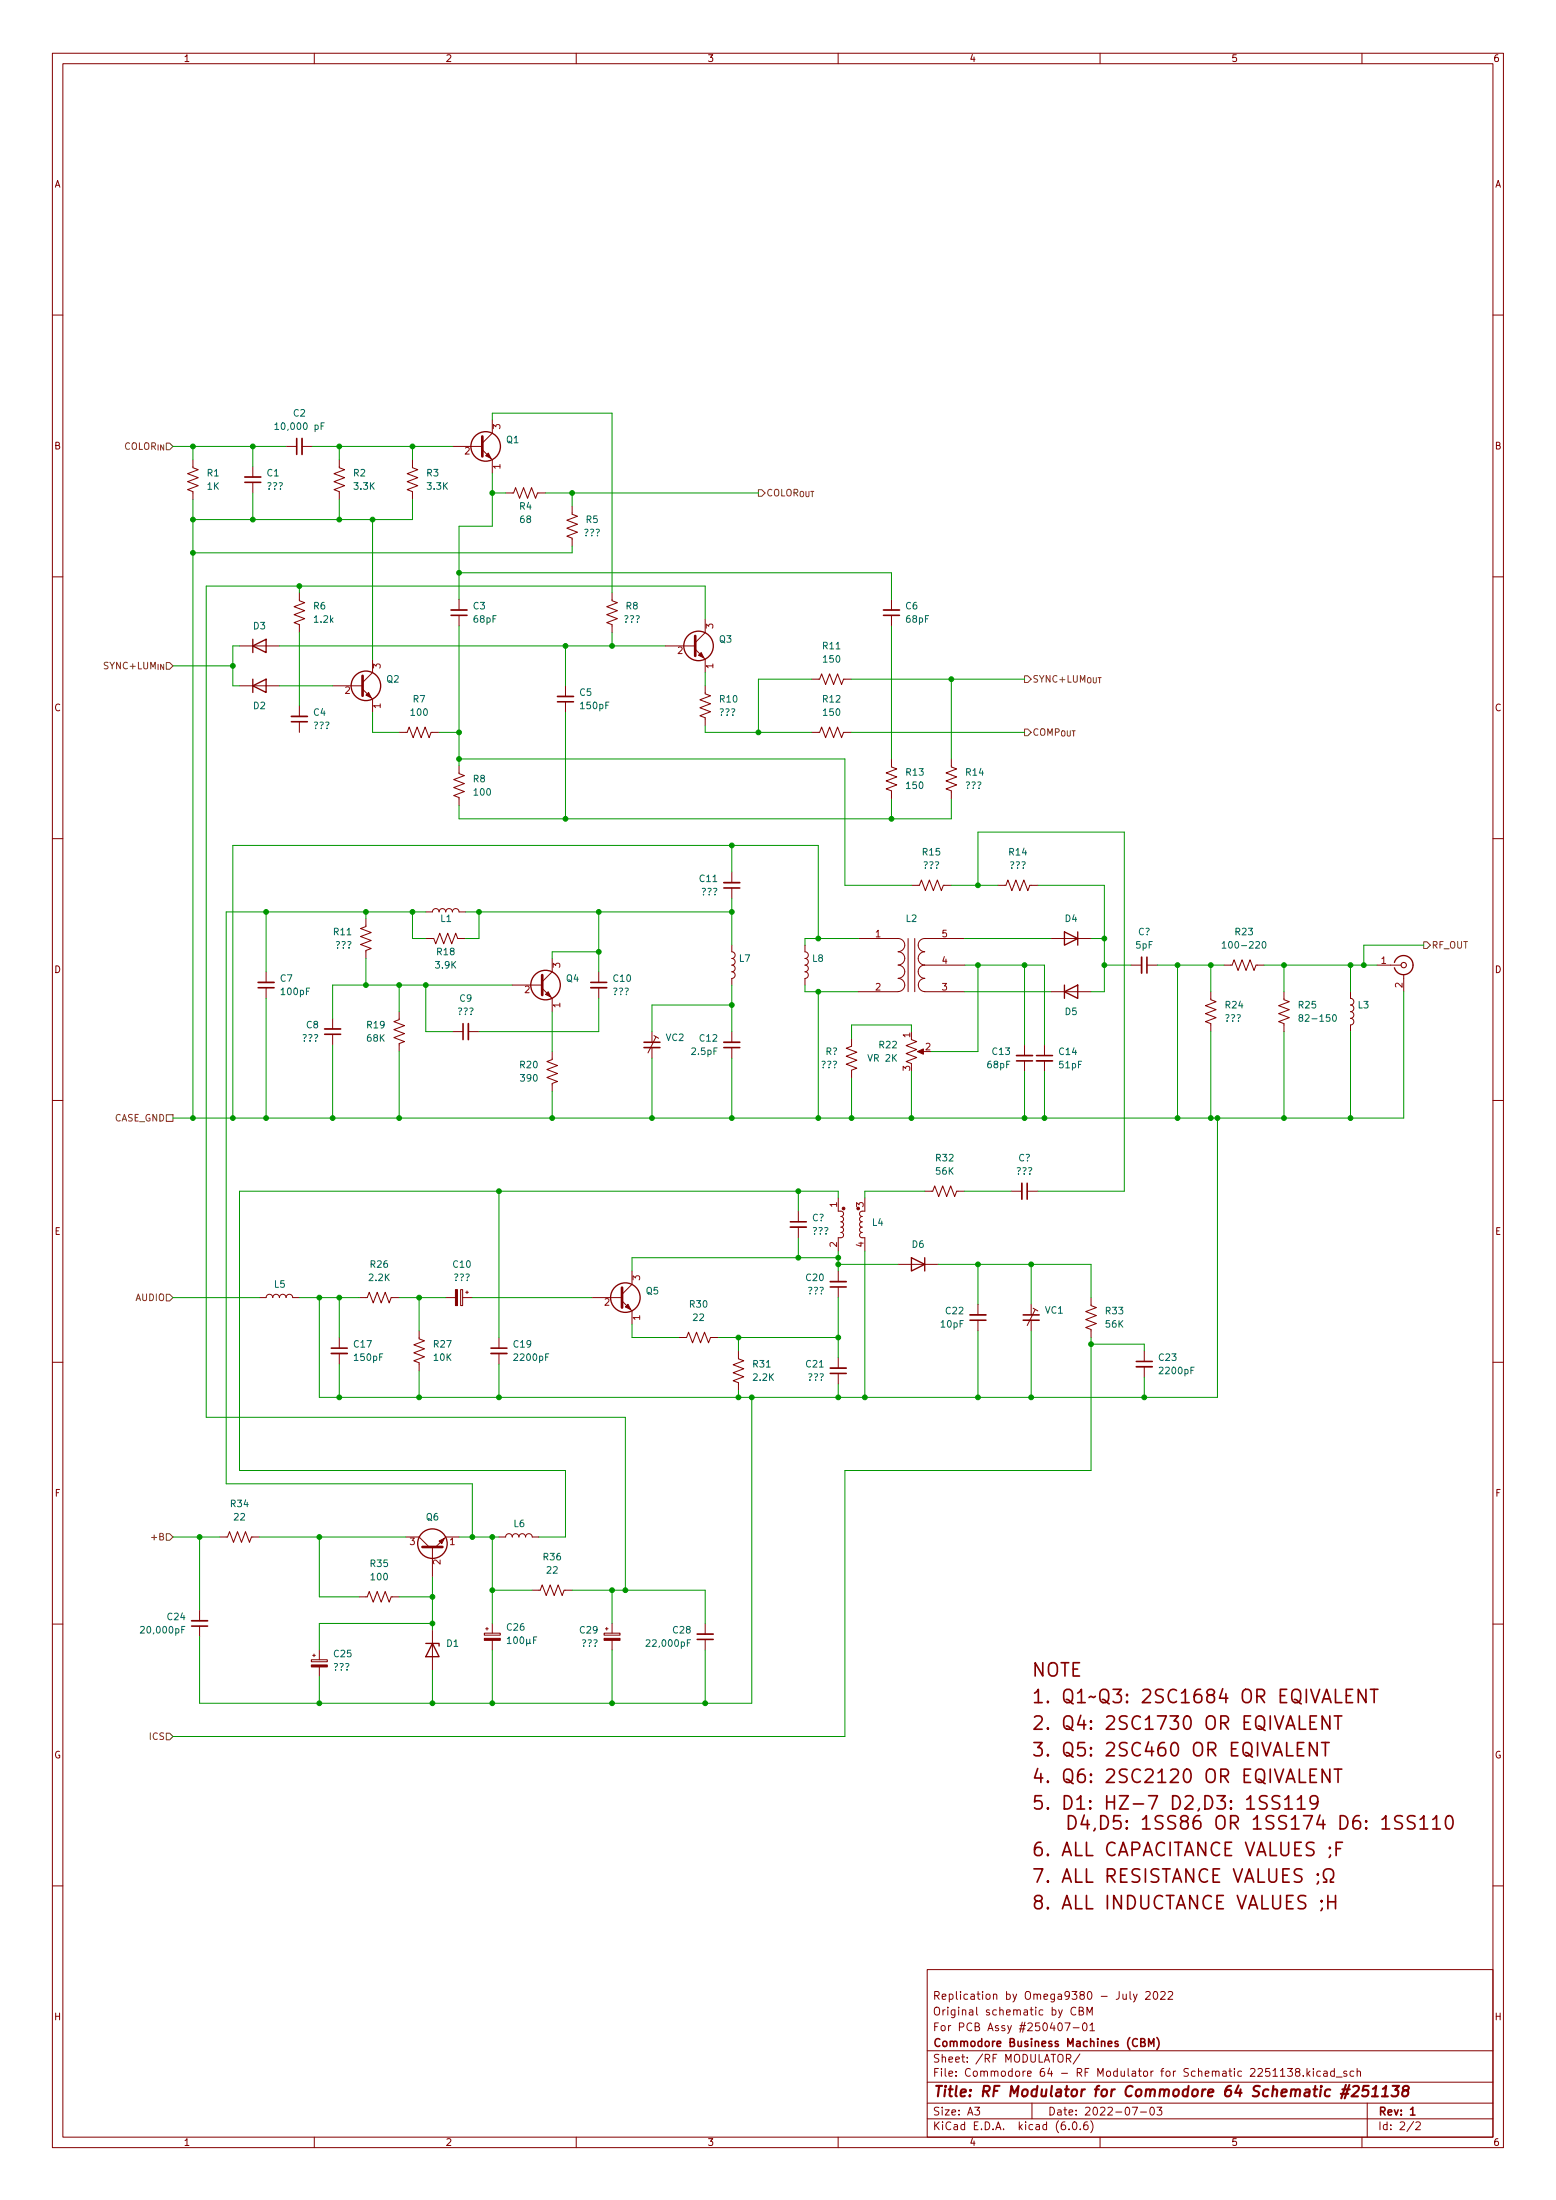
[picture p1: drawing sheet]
<svg xmlns="http://www.w3.org/2000/svg" width="297mm" height="420mm" viewBox="0 0 297 420" stroke-linecap="round" stroke-linejoin="round" font-family="sans-serif">
<g fill="none" stroke="#840000" stroke-width=".19">
<path d="M10 10.2h277v400h-277zM12 12.2h273v396h-273zM60 10.2v2M110 10.2v2M160 10.2v2M210 10.2v2M260 10.2v2M10 60.2h2M285 60.2h2M36.8 87.8v1.5l1 .4-2 .8 2 .7-2 .8 2 .8-2 .7 1 .4v1.5M48.3 89.1v2M48.3 92.1v2"/>
<path d="M54.6 85.3h2M57.7 85.3h2M64.8 87.8v1.5l1 .4-2 .8 2 .7-2 .8 2 .8-2 .7 1 .4v1.5M78.7 87.8v1.5l1.1 .4-2.1 .8 2.1 .7-2.1 .8 2.1 .8-2.1 .7 1 .4v1.5M86.4 85.3h5.7M92.1 85.9l1.9 1.9v2.5M94 80.2v2.5l-1.9 1.9M96.5 94.1h1.5l.4-1 .8 2.1 .7-2.1 .8 2.1 .8-2.1 .7 2.1 .4-1.1h1.5M109.2 96.7v1.5l1 .4-2 .8 2 .7-2 .8 2 .7-2 .8 1 .4v1.5M10 110.2h2M57.1 113.2v1.5l1.1 .4-2.1 .8 2.1 .7-2.1 .8 2.1 .8-2.1 .7 1 .4v1.5M87.6 114.5v2"/>
<path d="M87.6 117.5v2M116.8 113.2v1.5l1.1 .4-2.1 .8 2.1 .7-2.1 .8 2.1 .8-2.1 .7 1 .4v1.5M134.6 118.3v2.5l-1.9 1.9M170.2 114.5v2M170.2 117.5v2M285 110.2h2M45.7 123.4h7.6M45.7 131h7.6M57.1 134.8v2M57.1 137.8v2.1M63.5 131h5.7M69.2 131.6l1.9 1.9v2.6"/>
<path d="M71.1 125.9v2.5l-1.9 1.9M76.2 139.9h1.5l.4-1 .8 2 .7-2 .8 2 .8-2 .7 2 .4-1h1.5M107.9 131v2M107.9 134v2.1M127 123.4h5.7M132.7 124l1.9 1.9v2.5M134.6 131v1.5l1 .4-2 .7 2 .8-2 .8 2 .7-2 .8 1 .4v1.5M154.9 129.7h1.6l.3-1 .8 2 .8-2 .7 2 .8-2 .8 2 .3-1h1.6M154.9 139.9h1.6l.3-1 .8 2 .8-2 .7 2 .8-2 .8 2 .3-1h1.6M87.6 146.2v1.5l1 .4-2 .8 2 .7-2 .8 2 .8-2 .7 1 .4v1.5M170.2 144.9v1.6l1 .4-2 .7 2 .8-2 .7 2 .8-2 .8 1 .3v1.6M181.6 144.9v1.6l1 .4-2 .7 2 .8-2 .7 2 .8-2 .8 1 .3v1.6"/>
<path d="M10 160.2h2M69.8 175.4v1.6l-1 .3 2.1 .8-2.1 .8 2.1 .7-2.1 .8 2.1 .7-1.1 .4v1.5M81.3 174.2h1.2a.64 .64 0 0 1 .7-.7 .64 .64 0 0 1 .6 .7 .64 .64 0 0 1 .7-.7 .64 .64 0 0 1 .6 .7 .64 .64 0 0 1 .6-.7 .64 .64 0 0 1 .7 .7 .64 .64 0 0 1 .6-.7 .64 .64 0 0 1 .6 .7h1.3M81.3 179.2h1.5l.4 1.1 .7-2.1 .8 2.1 .8-2.1 .7 2.1 .8-2.1 .4 1h1.5M139.7 166.5v2.1M139.7 169.6v2M163.8 179.2h7.6a1.26 1.26 0 0 1 1.3 1.3 1.26 1.26 0 0 1-1.3 1.3M173.4 179.2v10.2M174 169.1h1.5l.4-1 .8 2 .7-2 .8 2 .7-2 .8 2 .4-1h1.5M174.6 179.2v10.2M184.1 179.2h-7.6a1.26 1.26 0 0 0-1.2 1.3 1.26 1.26 0 0 0 1.2 1.3M190.5 169.1h1.5l.4-1 .8 2 .7-2 .8 2 .8-2 .7 2 .4-1h1.5"/>
<path d="M200.7 179.2h7.6M285 160.2h2M50.8 185.6v2M50.8 188.6v2.1M63.5 194.5v2M63.5 197.5v2.1M76.2 193.2v1.5l-1 .4 2 .8-2 .7 2 .8-2 .8 2 .7-1 .4v1.5M86.4 197h2M89.4 197h2M97.8 188.1h5.7M103.5 188.8l1.9 1.9v2.5M105.4 183v2.6l-1.9 1.9"/>
<path d="M114.3 185.6v2M114.3 188.6v2.1M124.5 197v2.1M124.8 197.8l.9 .5M125.2 198l-1.5 3.1M139.7 180.5v1.3a.64 .64 0 0 1 .6 .6 .64 .64 0 0 1-.6 .6 .64 .64 0 0 1 .6 .7 .64 .64 0 0 1-.6 .6 .64 .64 0 0 1 .6 .7 .64 .64 0 0 1-.6 .6 .64 .64 0 0 1 .6 .6 .64 .64 0 0 1-.6 .7v1.2M139.7 197v2.1M153.7 180.5v1.3a.64 .64 0 0 1 .6 .6 .64 .64 0 0 1-.6 .6 .64 .64 0 0 1 .6 .7 .64 .64 0 0 1-.6 .6 .64 .64 0 0 1 .6 .7 .64 .64 0 0 1-.6 .6 .64 .64 0 0 1 .6 .6 .64 .64 0 0 1-.6 .7v1.2M162.6 198.3v1.5l-1.1 .4 2.1 .8-2.1 .7 2.1 .8-2.1 .7 2.1 .8-1 .4v1.5M163.8 189.4h7.6M171.4 181.8a1.27 1.27 0 0 1 1.3 1.2 1.27 1.27 0 0 1-1.3 1.3 1.27 1.27 0 0 1 1.3 1.3 1.27 1.27 0 0 1-1.3 1.3 1.26 1.26 0 0 1 1.3 1.2 1.26 1.26 0 0 1-1.3 1.3M174 198.5l1 .4-2 .8 2 .7-2 .8 2 .8-2 .7 1 .4"/>
<path d="M176.5 184.3a1.26 1.26 0 0 0-1.2 1.3 1.26 1.26 0 0 0 1.2 1.2 1.27 1.27 0 0 0-1.2 1.3 1.27 1.27 0 0 0 1.3 1.3M176.5 181.8a1.26 1.26 0 0 0-1.2 1.2 1.26 1.26 0 0 0 1.2 1.3M176.5 189.4h7.6M176.5 184.3h7.6M195.6 199.6v2M199.4 199.6v2M200.7 189.4h7.6M215.9 184.3h2M218.9 184.3h2.1M231.1 189.4v1.5l1.1 .4-2.1 .8 2.1 .7-2.1 .8 2.1 .8-2.1 .7 1 .4v1.5M233.7 184.3h1.5l.4-1 .7 2 .8-2 .8 2 .7-2 .8 2 .4-1h1.5M245.1 189.4v1.5l1 .4-2 .8 2 .7-2 .8 2 .8-2 .7 1 .4v1.5"/>
<path d="M257.8 189.4v1.3a.63 .63 0 0 1 .6 .6 .63 .63 0 0 1-.6 .6 .63 .63 0 0 1 .6 .7 .63 .63 0 0 1-.6 .6 .63 .63 0 0 1 .6 .6 .63 .63 0 0 1-.6 .7 .63 .63 0 0 1 .6 .6 .63 .63 0 0 1-.6 .6v1.3M262.9 184.3h4.6M268 186.1v3.3M10 210.2h2M105.4 200.8v1.6l-1 .3 2 .8-2 .8 2 .7-2 .8 2 .7-1 .4v1.5M124.5 200.1v2M139.7 200.1v2M175.5 200.8h1M195.6 202.6v2M199.4 202.6v2M285 210.2h2M152.4 231.3v2"/>
<path d="M152.4 234.4v2M160 228.8v2.5l.7 .1 .3 .4-.1 .4-.4 .1 .4 .1 .1 .3-.1 .5-.4 .1 .4 .3 .1 .4-.1 .2-.4 .2 .4 .1 .1 .5-.1 .3-.4 .1 .4 .2 .1 .4-.3 .3-.7 .1v2.5M165.1 228.8v2.5l-.7 .1-.3 .4 .1 .4 .4 .1-.3 .1-.2 .3 .1 .5 .4 .1-.3 .2-.2 .3 .1 .4 .4 .2-.3 .1-.2 .2 .1 .5 .4 .2-.4 .2-.1 .4 .3 .4h.7v2.5M176.5 227.5h1.6l.3-1 .8 2 .8-2 .7 2 .8-2 .7 2 .4-1h1.5M193 227.5h2.1M196.1 227.5h2M49.5 247.8h1.3a.64 .64 0 0 1 .6-.6 .64 .64 0 0 1 .7 .6 .64 .64 0 0 1 .6-.6 .64 .64 0 0 1 .6 .6 .64 .64 0 0 1 .7-.6 .64 .64 0 0 1 .6 .6 .64 .64 0 0 1 .6-.6 .64 .64 0 0 1 .7 .6h1.2M64.8 255.4v2.1M64.8 258.5v2M68.6 247.8h1.5l.4-1 .7 2 .8-2 .8 2 .7-2 .8 2 .4-1h1.5M80 254.2v1.5l1 .4-2 .7 2 .8-2 .8 2 .7-2 .8 1 .4v1.5M85.1 247.8h1.8"/>
<path d="M87.9 246.3h.4v3h-.4zM88.3 247.8h1.9M88.9 246.8h.5M89.2 246.5v.6M95.2 255.4v2.1M95.2 258.5v2M113 247.8h5.7M118.7 248.5l1.9 1.9v2.5M120.6 242.7v2.6l-1.9 1.9M129.5 255.4h1.6l.3-1 .8 2.1 .8-2.1 .7 2.1 .8-2.1 .8 2.1 .3-1.1h1.6M141 258v1.5l1 .4-2 .7 2 .8-2 .8 2 .7-2 .8 1 .4v1.5M160 242.7v2.1"/>
<path d="M160 245.8v2M160 259.2v2.1M171.4 241.5h7.7M186.7 249.1v2M186.7 252.1v2.1M196.8 249.1v2M196.8 252.1v2.1M197.2 249.9l.9 .5M197.6 250.1l-1.5 3.1M208.3 247.8v1.5l1 .4-2 .8 2 .7-2 .8 2 .8-2 .7 1 .4v1.5M218.4 258v2M10 260.2h2"/>
<path d="M160 262.3v2M218.4 261v2.1M285 260.2h2M41.9 293.5h1.5l.4-1 .8 2.1 .7-2.1 .8 2.1 .8-2.1 .7 2.1 .4-1.1h1.5M77.5 293.5h2.5l1.9 1.9M82.5 295.4v5.8M87.6 293.5h-2.5l-1.9 1.9M95.2 293.5h1.3a.64 .64 0 0 1 .7-.6 .64 .64 0 0 1 .6 .6 .64 .64 0 0 1 .6-.6 .64 .64 0 0 1 .7 .6 .64 .64 0 0 1 .6-.6 .64 .64 0 0 1 .6 .6 .64 .64 0 0 1 .7-.6 .64 .64 0 0 1 .6 .6h1.3M10 310.2h2M38.1 307.5v2M38.1 310.6v2M59.4 317h3.1v.4h-3.1z"/>
<path d="M59.7 316.1h.5M59.9 315.9v.5M61 315.1v1.9M61 318.4v1.8M68.6 305h1.5l.4-1 .7 2 .8-2 .8 2 .7-2 .8 2 .4-1h1.5M82.5 311.3v7.6M92.5 311.9h3v.4h-3zM92.7 311.1h.5M93 310.8v.5M94 310v1.9M94 313.3v1.8M101.6 303.7h1.5l.4-1 .8 2 .7-2 .8 2 .8-2 .7 2 .4-1h1.5"/>
<path d="M115.3 311.9h3.1v.4h-3.1zM115.6 311.1h.5M115.8 310.8v.5M116.8 310v1.9M116.8 313.3v1.8M134.6 310v2.1M134.6 313.1v2M285 310.2h2M10 360.2h2M177 376.2h108v32h-108zM285 360.2h2M177 397.7h108"/>
<path d="M177 391.7h108M203.3 386.3h1l-.7 1.5M203.6 393.1h.7l.1-.3v-.3l-.3-.2h-.5v1.5M203.9 393.1l.5 .7M204.9 387.3h1.1M205.4 383.5a.6 .6 0 0 0-.8 0 .6 .6 0 0 0-.2 .7 .56 .56 0 0 0 .3 .6 .56 .56 0 0 0 .7-.1M206 384.1l.6-.1 .2-.2-.2-.4-.6-.1v1.5h.6l.3-.2a.39 .39 0 0 0-.4-.5M206.1 392.3l-1.2 1.9M206.8 386.5l.2-.2a.8 .8 0 0 1 .5 .8 .8 .8 0 0 1-.5 .7l-.2-.1-.2-.4zM207.5 384.8v-1.5l.5 1.1 .5-1.1v1.5M208.1 386.8l.4-.5v1.5M208.1 387.8h.8"/>
<path d="M214.4 380.8v1h.4l.2-.1M215 380.8v1M215.7 380.3v1.3l.2 .2M216.4 380.8l.3 1M217.1 380.8l-.5 1.4-.2 .1M218.7 380.5l.6-.2 .2 .2 .1 .3-1 1h1M220.3 380.5l.2-.2a.8 .8 0 0 1 .5 .8 .8 .8 0 0 1-.5 .7l-.2-.1-.2-.4zM221.6 380.5l.5-.2 .3 .2v.3l-.9 1h.9M223 380.5l.6-.2 .2 .2 .1 .3-1 1h1M244.4 395.5l.5-.5v1.5M244.4 396.5h.9M245.8 395h.9l-.5 .6 .4 .2v.6l-.2 .1-.6-.1"/>
<path d="M247.6 395.7l-.3-.3 .1-.2 .2-.2 .4 .1 .1 .2v.2l-.7 .3-.1 .2 .1 .4 .2 .1h.3l.2-.2v-.5l-.2-.1M248.8 396.4v.1M249.5 395v1.5M249.6 396l.5 .5M250.1 395.5l-.6 .6M250.7 395v.2M250.7 395.5v1M252.1 395.6l-.5-.1-.2 .3 .1 .7h.6M252.7 395.6h.6l.1 .9M253.4 395.9l-.5 .1a.29 .29 0 0 0-.3 .3 .29 .29 0 0 0 .3 .2h.5M254.7 395.6l-.4-.1-.3 .3 .1 .7h.6M254.7 395v1.5"/>
<path d="M255.1 396.7h1.1M257.1 395.6l-.4-.1-.2 .3 .1 .2 .5 .1v.4h-.6M258.4 395.6l-.4-.1-.3 .3 .2 .7h.5M259.1 395.7l.2-.2 .3 .1 .1 .9M259.1 395v1.5M60 408.2v2M110 408.2v2M160 408.2v2M177 404.7h108M177 401.7h108M186.1 402.4h.9l-.5 .6 .4 .2v.6l-.2 .1-.6-.1M197 401.7v3"/>
<path d="M204.1 406.6v.1M204.9 405.3l.2-.1a.8 .8 0 0 1 .5 .8 .8 .8 0 0 1-.5 .7 1 1 0 0 1-.2-1.4zM206.2 406.6v.1M207.6 405.2a.59 .59 0 0 0-.7 .7v.6l.1 .2h.4l.2-.1 .1-.5-.1-.2-.5-.1-.2 .3M208.2 405a1.72 1.72 0 0 1 0 2.3M210 408.2v2M216.1 402.4h1l-.6 1.5M217.7 403.4h1.2M219.7 402.5l.2-.1a.8 .8 0 0 1 .5 .8 .8 .8 0 0 1-.5 .7 1 1 0 0 1-.2-1.4zM220.9 402.4h.9l-.5 .6 .4 .2v.6l-.2 .1-.6-.1M260 408.2v2M261 401.7v6.5"/>
<path d="M269.9 405.2l-1.3 1.9M270.3 405.4l.6-.2 .2 .2 .1 .3-1 1h1"/>
</g>
<g fill="none" stroke="#840000" stroke-width=".3">
<path d="M46.7 92.1h3.1M56.6 83.7v3.1M86.1 117.5h3.1M168.7 117.5h3M55.6 137.8h3.1M106.4 134h3.1M138.2 169.6h3M49.3 188.6h3M62 197.5h3M88.4 195.5v3M112.8 187.6h3M122.9 199.1h3.1"/>
<path d="M218.9 182.8v3M122.9 200.1h3.1M138.2 200.1h3M194.1 202.6h3M197.9 201.6h3M150.9 233.3h3M196.1 226v3M63.2 257.5h3.1M93.7 257.5h3.1M158.5 245.8h3M185.2 252.1h3M195.3 252.1h3.1"/>
<path d="M195.3 251.1h3.1M158.5 262.3h3M216.9 260h3.1M36.6 310.6h3M133.1 313.1h3M217.8 390.1h.5l.2-.2 .1-.3-.2-.2-.6-.1v1.5h.5l.3-.2a.39 .39 0 0 0-.3-.5M219.3 390.8v-1.5l.5 1.1 .5-1.1v1.5M220.8 389.1a1.72 1.72 0 0 1 0 2.3M269.3 402.9l.4-.5v1.5M269.3 403.9h.8"/>
</g>
<path d="M256 399.9h1.4M256.3 399h1.4M256.9 398.2l-.9 2.5M257.6 398.2l-.9 2.5M258.3 398.6l.3-.2h.5l.3 .2v.3l-.1 .3-1.3 1.2h1.2M261.3 398.4h-1l-.2 .9 .3-.2 .7 .1 .1 .3-.1 .7-.3 .2h-.5l-.3-.2M262.1 398.9l.6-.5-.2 2M264 398.9l.6-.5-.2 2M265.9 398.4h1.2l-.8 .7 .6 .2-.1 .9-.3 .2h-.6l-.3-.2M268.1 399.2l-.2-.2-.1-.3a.64 .64 0 0 1 1.1-.1v.2a.66 .66 0 0 1-.8 .4 .65 .65 0 0 0-.3 1.1 .65 .65 0 0 0 .9-.1 .65 .65 0 0 0 0-.9l-.2-.1M261.9 400.4h1.1M263.8 400.4h1.1" fill="none" stroke="#840000" stroke-width=".4"/>
<g fill="none" stroke="#840000" stroke-width=".25">
<path d="M48.3 123.4l2.5-1.3v2.5zM48.3 131l2.5-1.3v2.5zM48.3 122.1v2.5M48.3 129.7v2.5M203.2 178l2.5 1.2-2.5 1.3zM205.7 178v2.5M203.2 189.4l2.5-1.3v2.6zM203.2 188.1v2.6M266.2 183.8a1.81 1.81 0 0 1 2.8-1 1.81 1.81 0 0 1 0 3 1.81 1.81 0 0 1-2.8-1M174 240.2l2.5 1.3-2.5 1.2zM176.5 240.2v2.5M81.3 313.9h2.5v.5"/>
<path d="M82.5 313.9l1.3 2.5h-2.5z"/>
<circle cx="92.7" cy="85.3" r="2.82"/>
<circle cx="69.8" cy="131" r="2.82"/>
<circle cx="133.3" cy="123.4" r="2.82"/>
<circle cx="104.1" cy="188.1" r="2.82"/>
<circle cx="119.4" cy="247.8" r="2.82"/>
<circle cx="82.5" cy="294.8" r="2.82"/>
</g>
<g fill="none" stroke="#840000" stroke-width=".33">
<path d="M46.7 91.1h3.1M57.7 83.7v3.1M86.1 116.5h3.1M168.7 116.5h3M55.6 136.8h3.1M106.4 133h3.1M138.2 168.6h3M49.3 187.6h3M62 196.5h3M89.4 195.5v3M112.8 188.6h3M138.2 199.1h3"/>
<path d="M217.9 182.8v3M194.1 201.6h3M197.9 202.6h3M150.9 234.4h3M195.1 226v3M63.2 258.5h3.1M93.7 258.5h3.1M158.5 244.8h3M185.2 251.1h3M158.5 261.3h3M216.9 261h3.1M36.6 309.5h3"/>
<path d="M133.1 312.1h3"/>
</g>
<path d="M92.1 83.4v3.8M69.2 129.1v3.8M132.7 121.5v3.8M103.5 186.2v3.8M118.7 245.9v3.8M80.6 295.4h3.9" fill="none" stroke="#840000" stroke-width=".51"/>
<g fill="#840000" stroke="#840000" stroke-width=".19">
<path d="M92.7 87l.5-.5 .5 1z"/>
<path d="M104.1 189.9l.5-.5 .6 1z"/>
<path d="M175.1 200.8l1.2-.5v1z"/>
<path d="M69.8 132.8l.6-.6 .5 1.1z"/>
<path d="M133.3 125.1l.6-.5 .5 1z"/>
<path d="M119.4 249.6l.5-.5 .5 1z"/>
<path d="M59.4 318h3.1v.4h-3.1z"/>
<path d="M92.5 312.9h3v.4h-3z"/>
<path d="M115.3 312.9h3.1v.4h-3.1z"/>
<path d="M83.8 294.3l1-.5-.5 1z"/>
<path d="M86.9 246.3h.4v3h-.4z"/>
<circle cx="161" cy="230.8" r=".25"/>
</g>
<g fill="none" stroke="#006464" stroke-width=".19">
<path d="M52.5 81.1l.3-.3v1.2M52.5 82h.7M61.3 81.4h.4M61.9 80.8h-.6v1.2M241.1 179.9l.1-.1a.68 .68 0 0 1 .5 .6 .68 .68 0 0 1-.5 .7l-.3-.5zM233.3 180.2l.4-.4v1.3M233.3 181.1h.7M248.2 194.3l-.2-.2v-.2l.2-.1h.4v.4l-.5 .2-.1 .2v.2l.2 .3h.3l.2-.3v-.2l-.2-.3M254.5 193.9l.2-.1a.68 .68 0 0 1 .4 .6 .68 .68 0 0 1-.4 .7l-.3-.5zM35.3 310.6h-.6v1.3M96.8 313l.4-.4v1.3M96.8 313.9h.8"/>
<path d="M98.2 312.7l.2-.1a.68 .68 0 0 1 .4 .7 .68 .68 0 0 1-.4 .6l-.3-.5zM99.4 312.7l.2-.1a.68 .68 0 0 1 .4 .7 .68 .68 0 0 1-.4 .6l-.3-.5zM100.5 313v1.3M101.1 313.7l.2 .2M101.1 313v.8l-.4 .1-.2-.2M101.9 313.2h.4M102.5 312.6h-.6v1.3M131.8 313.2h-.6v1.2"/>
</g>
<circle cx="268" cy="184.3" r=".51" fill="none" stroke="#840000" stroke-width=".2"/>
<g fill="none" stroke="#840000" stroke-width=".32">
<path d="M197.4 332.8h1.5l-.8 1a.69 .69 0 0 1 .8 .4v.6l-.2 .4-1 .1-.3-.2M197.5 323.4l.7-.8v2.6M197.5 328l.4-.3h.6a.69 .69 0 0 1 .3 1.1l-1.4 1.4h1.5M197.5 325.2h1.4M198.1 337.7l-.6 1.9h1.6M198.7 338.7v1.7M200 324.9l.2 .1-.2 .2-.1-.2 .1-.1v.3M252.3 332.8h1.4M253 332.8v2.5M253.9 327.7v2.5l-1.5-2.5v2.5M253.9 337.9v2.5l-1.5-2.5v2.5M254.7 327.7h1.5"/>
<path d="M254.7 337.9h1.5M255.4 327.7v2.5M255.4 337.9v2.5M261.6 322.6h1.4M262.3 322.6v2.6M197.4 356.9h1.7l-1.1 2.6M198.8 342.9h-1.2l-.1 1.3 .4-.3 .8 .1 .2 .4-.1 .8-.3 .3h-.6l-.4-.3M200 345.2l.2 .2-.2 .1-.1-.1 .1-.2v.3M200 359.2l.2 .1-.2 .2-.1-.2 .1-.1v.3M202.8 359.5l.9-2.6 .8 2.6M203.1 358.7h1.2M204 346.8a1.34 1.34 0 0 1 1.4 .8 1.34 1.34 0 0 1-.5 1.6l-.9 .1z"/>
<path d="M205.4 356.9v2.6h1.2M207 346.6l-.6 1.9h1.6M207.4 356.9v2.6h1.2M207.6 347.6v1.7M211.4 358.2h1a.69 .69 0 0 0 .5-.6 .69 .69 0 0 0-.5-.7h-1v2.6M212 358.2l.9 1.3M213.9 358.1h.9M215.2 356.9h-1.3v2.6h1.3M217.6 357l-1-.1a.62 .62 0 0 0-.5 .6 .62 .62 0 0 0 .5 .6 .93 .93 0 0 1 1 .6 .65 .65 0 0 1-.5 .8l-1-.2M218.7 356.9v2.6M221.2 357l-1-.1a.62 .62 0 0 0-.5 .6 .62 .62 0 0 0 .5 .6 .93 .93 0 0 1 1 .6 .65 .65 0 0 1-.5 .8l-1-.2M221.9 356.9h1.5"/>
<path d="M222.7 356.9v2.6M223.9 359.5l.8-2.6 .9 2.6M224.1 358.7h1.2M227.9 356.9v2.6l-1.5-2.6v2.6M230.5 357.2a.95 .95 0 0 0-1.1-.2 .95 .95 0 0 0-.5 1 1.08 1.08 0 0 0 .3 1.1 1.08 1.08 0 0 0 1.2 .2l.1-.1M231.6 358.1h.8M232.8 356.9h-1.2v2.6h1.2M235.5 356.9l.8 2.6 .9-2.6M237.6 359.5l.9-2.6 .8 2.6M237.9 358.7h1.2M240.2 356.9v2.6h1.2M242.2 356.9v2.1l.5 .5h.5l.5-.5v-2.1"/>
<path d="M244.9 358.1h.9M246.1 356.9h-1.2v2.6h1.2M247.7 343.7l.7-.8v2.6M247.7 345.5h1.4M248.5 357l-.9-.1a.62 .62 0 0 0-.5 .6 .62 .62 0 0 0 .5 .6 .93 .93 0 0 1 .9 .6 .65 .65 0 0 1-.4 .8l-1-.2M251.6 344l-.5 .5-.8-.1-.2-.4v-.6l.2-.3 .8-.2 .3 .3a1.68 1.68 0 0 1-.6 2.3h-.5M251.6 357.9l.1 .1-.1 .1-.2-.1 .2-.1v.2M251.7 359.3l-.3 .5M252.6 359.5h.7v-.5a1.08 1.08 0 0 1-.6-1.5 1.08 1.08 0 0 1 1.5-.5 1.17 1.17 0 0 1-.2 2v.5h.6M255.1 353h.8M256.3 351.8h-1.2v2.6M273.5 347.5l.7-.7v2.5"/>
<path d="M273.5 349.3h1.5M276.2 347a.61 .61 0 0 1 .6-.2 .61 .61 0 0 1 .5 .4 1.49 1.49 0 0 1-.5 2.1 .65 .65 0 0 1-.7-.5 2.17 2.17 0 0 1 .1-1.8zM198 363.1l-.3-.1a.53 .53 0 0 1-.2-.6 .53 .53 0 0 1 .5-.4l.7 .1a.53 .53 0 0 1 .2 .6 .53 .53 0 0 1-.4 .4l-.8 .1-.2 .4v.5l.5 .4h.5l.4-.4v-.5l-.4-.5M253.5 363.2h1.4M254.9 362v2.5"/>
</g>
<path d="M31.7 84.6h.7l.6 .7-.6 .6h-.7zM144.8 93.5h.6l.6 .6-.6 .7h-.6zM31.7 126.5h.7l.6 .7-.6 .6h-.7zM195.6 139.2h.6l.6 .7-.6 .6h-.6zM195.6 129.1h.6l.6 .6-.6 .6h-.6zM271.8 179.9h.6l.6 .6-.6 .6h-.6zM31.7 212.9h1.3v1.3h-1.3zM31.7 247.2h.7l.6 .6-.6 .7h-.7zM31.7 292.9h.7l.6 .6-.6 .7h-.7zM31.7 331h.7l.6 .6-.6 .7h-.7z" fill="none" stroke="#725600" stroke-width=".19"/>
<g fill="none" stroke="#009600" stroke-width=".19">
<path d="M33 85.3h21.6M36.8 85.3v2.5M36.8 95.4v118.1M48.3 85.3v3.8M48.3 94.1v5.1M59.7 85.3h26.7M64.8 85.3v2.5M64.8 95.4v3.8M71.1 99.2v26.7M78.7 85.3v2.5M78.7 95.4v3.8h-41.9M94 90.3v10.2h-6.4v14"/>
<path d="M94 80.2v-1.3h22.8v34.3M94 94.1h2.5M104.1 94.1h40.7M109.2 94.1v2.6M57.1 111.9v1.3M87.6 119.5v26.7M87.6 109.4h82.6v5.1M109.2 104.3v1.3h-72.4M134.6 118.3v-6.4h-95.2v158.8h80v33M170.2 119.5v25.4M33 127.2h11.4M45.7 123.4h-1.3v7.6h1.3"/>
<path d="M53.3 123.4h73.7M53.3 131h10.2M57.1 120.8v14M71.1 136.1v3.8h5.1M83.8 139.9h3.8M107.9 123.4v7.6M107.9 136.1v20.3M116.8 120.8v2.6M134.6 138.6v1.3h20.3M134.6 128.4v2.6M154.9 129.7h-10.1v10.2M162.6 139.9h33"/>
<path d="M162.6 129.7h33M181.6 129.7v15.2M87.6 144.9h73.7v24.2h12.7M170.2 152.6v3.8M181.6 152.6v3.8h-94v-2.6M50.8 174.2v11.4M69.8 174.2v1.2M78.7 174.2v5h2.6M81.3 174.2h-38.1v109.2h47v10.1M88.9 174.2h50.8M91.4 174.2v5h-2.5M114.3 174.2v11.4"/>
<path d="M139.7 161.5v5M139.7 171.6v8.9M156.2 179.2v-17.7h-111.8v52M163.8 179.2h-10.1v1.3M181.6 169.1h8.9M184.1 179.2h16.6M186.7 169.1v-10.2h27.9v68.6h-16.5M198.1 169.1h12.7v20.3h-2.5M208.3 179.2h2.5M50.8 190.7v22.8M63.5 199.6v13.9M69.8 183v5.1"/>
<path d="M76.2 188.1v5.1M81.3 188.1v8.9h5.1M97.8 188.1h-34.3v6.4M105.4 193.2v7.6M114.3 190.7v6.3h-22.9M114.3 181.8h-8.9v1.2M139.7 188.1v8.9M139.7 191.9h-15.2v5.1M153.7 188.1v1.3h10.1M156.2 189.4v24.1M174 197v-1.3h-11.4v2.6M184.1 189.4h16.6"/>
<path d="M184.1 184.3h15.3v15.3M186.7 184.3v16.5h-8.9M195.6 184.3v15.3M210.8 184.3h5.1M221 184.3h12.7M224.8 184.3v29.2M231.1 184.3v5.1M231.1 197v16.5M241.3 184.3h21.6M245.1 184.3v5.1M245.1 197v16.5M257.8 184.3v5.1"/>
<path d="M257.8 197v16.5M268 189.4v24.1h-235M271.8 180.5h-11.5v3.8M76.2 200.8v12.7M105.4 208.4v5.1M124.5 202.1v11.4M139.7 202.1v11.4M162.6 205.9v7.6M174 204.6v8.9M195.6 204.6v8.9M199.4 204.6v8.9M232.4 213.5v53.4h-171.4v-19.1"/>
<path d="M95.2 227.5v27.9M152.4 227.5v3.8M152.4 236.4v3.8M160 228.8v-1.3h-114.3v53.3h62.2v12.7h-5M160 238.9v3.8M165.1 238.9v28M176.5 227.5h-11.4v1.3M184.1 227.5h8.9M33 247.8h16.5M57.1 247.8h11.5M64.8 247.8v7.6M76.2 247.8h8.9"/>
<path d="M80 247.8v6.4M90.2 247.8h22.8M120.6 252.9v2.5h8.9M137.2 255.4h22.8M141 255.4v2.6M160 247.8v11.4M160 241.5h11.4M160 240.2h-39.4v2.5M179.1 241.5h29.2v6.3M186.7 241.5v7.6M186.7 254.2v12.7M196.8 241.5v7.6"/>
<path d="M196.8 254.2v12.7M208.3 255.4v25.4h-47v50.8h-128.3M208.3 256.7h10.1v1.3M64.8 260.5v6.4M80 261.8v5.1M95.2 260.5v6.4M141 265.6v1.3M143.5 266.9v58.4h-105.4v-12.7M160 264.3v2.6M218.4 263.1v3.8M33 293.5h8.9M38.1 293.5v14"/>
<path d="M49.5 293.5h28M61 293.5v11.5h7.6M87.6 293.5h7.6M94 293.5v16.5M76.2 305h6.3M82.5 310h-21.5v5.1M82.5 301.2v10.1M82.5 318.9v6.4M94 315.1v10.2M94 303.7h7.6M109.2 303.7h25.4v6.3M116.8 303.7v6.3"/>
<path d="M116.8 315.1v10.2M134.6 315.1v10.2M61 320.2v5.1"/>
</g>
<g fill="#009600" stroke="#009600" stroke-width=".19">
<circle cx="87.6" cy="109.4" r=".46"/>
<circle cx="64.8" cy="99.2" r=".46"/>
<circle cx="71.1" cy="99.2" r=".46"/>
<circle cx="64.8" cy="85.3" r=".46"/>
<circle cx="78.7" cy="85.3" r=".46"/>
<circle cx="94" cy="94.1" r=".46"/>
<circle cx="109.2" cy="94.1" r=".46"/>
<circle cx="48.3" cy="85.3" r=".46"/>
<circle cx="36.8" cy="85.3" r=".46"/>
<circle cx="139.7" cy="191.9" r=".46"/>
<circle cx="114.3" cy="181.8" r=".46"/>
<circle cx="48.3" cy="99.2" r=".46"/>
<circle cx="44.4" cy="127.2" r=".46"/>
<circle cx="107.9" cy="156.4" r=".46"/>
<circle cx="78.7" cy="174.2" r=".46"/>
<circle cx="69.8" cy="174.2" r=".46"/>
<circle cx="87.6" cy="144.9" r=".46"/>
<circle cx="57.1" cy="111.9" r=".46"/>
<circle cx="36.8" cy="99.2" r=".46"/>
<circle cx="36.8" cy="105.6" r=".46"/>
<circle cx="91.4" cy="174.2" r=".46"/>
<circle cx="69.8" cy="188.1" r=".46"/>
<circle cx="76.2" cy="188.1" r=".46"/>
<circle cx="81.3" cy="188.1" r=".46"/>
<circle cx="114.3" cy="174.2" r=".46"/>
<circle cx="139.7" cy="174.2" r=".46"/>
<circle cx="139.7" cy="161.5" r=".46"/>
<circle cx="144.8" cy="139.9" r=".46"/>
<circle cx="87.6" cy="139.9" r=".46"/>
<circle cx="107.9" cy="123.4" r=".46"/>
<circle cx="116.8" cy="123.4" r=".46"/>
<circle cx="50.8" cy="174.2" r=".46"/>
<circle cx="156.2" cy="213.5" r=".46"/>
<circle cx="162.6" cy="213.5" r=".46"/>
<circle cx="156.2" cy="189.4" r=".46"/>
<circle cx="156.2" cy="179.2" r=".46"/>
<circle cx="210.8" cy="184.3" r=".46"/>
<circle cx="174" cy="213.5" r=".46"/>
<circle cx="195.6" cy="213.5" r=".46"/>
<circle cx="195.6" cy="184.3" r=".46"/>
<circle cx="186.7" cy="184.3" r=".46"/>
<circle cx="210.8" cy="179.2" r=".46"/>
<circle cx="224.8" cy="184.3" r=".46"/>
<circle cx="199.4" cy="213.5" r=".46"/>
<circle cx="224.8" cy="213.5" r=".46"/>
<circle cx="232.4" cy="213.5" r=".46"/>
<circle cx="245.1" cy="213.5" r=".46"/>
<circle cx="231.1" cy="184.3" r=".46"/>
<circle cx="257.8" cy="213.5" r=".46"/>
<circle cx="257.8" cy="184.3" r=".46"/>
<circle cx="260.3" cy="184.3" r=".46"/>
<circle cx="245.1" cy="184.3" r=".46"/>
<circle cx="160" cy="255.4" r=".46"/>
<circle cx="160" cy="240.2" r=".46"/>
<circle cx="160" cy="241.5" r=".46"/>
<circle cx="170.2" cy="156.4" r=".46"/>
<circle cx="186.7" cy="169.1" r=".46"/>
<circle cx="181.6" cy="129.7" r=".46"/>
<circle cx="218.4" cy="266.9" r=".46"/>
<circle cx="208.3" cy="256.7" r=".46"/>
<circle cx="231.1" cy="213.5" r=".46"/>
<circle cx="186.7" cy="241.5" r=".46"/>
<circle cx="196.8" cy="241.5" r=".46"/>
<circle cx="38.1" cy="293.5" r=".46"/>
<circle cx="61" cy="293.5" r=".46"/>
<circle cx="61" cy="325.3" r=".46"/>
<circle cx="64.8" cy="266.9" r=".46"/>
<circle cx="80" cy="266.9" r=".46"/>
<circle cx="76.2" cy="213.5" r=".46"/>
<circle cx="63.5" cy="213.5" r=".46"/>
<circle cx="50.8" cy="213.5" r=".46"/>
<circle cx="95.2" cy="227.5" r=".46"/>
<circle cx="61" cy="247.8" r=".46"/>
<circle cx="64.8" cy="247.8" r=".46"/>
<circle cx="44.4" cy="213.5" r=".46"/>
<circle cx="36.8" cy="213.5" r=".46"/>
<circle cx="80" cy="247.8" r=".46"/>
<circle cx="82.5" cy="325.3" r=".46"/>
<circle cx="94" cy="325.3" r=".46"/>
<circle cx="119.4" cy="303.7" r=".46"/>
<circle cx="116.8" cy="303.7" r=".46"/>
<circle cx="82.5" cy="310" r=".46"/>
<circle cx="94" cy="303.7" r=".46"/>
<circle cx="82.5" cy="305" r=".46"/>
<circle cx="90.2" cy="293.5" r=".46"/>
<circle cx="94" cy="293.5" r=".46"/>
<circle cx="116.8" cy="325.3" r=".46"/>
<circle cx="95.2" cy="266.9" r=".46"/>
<circle cx="141" cy="266.9" r=".46"/>
<circle cx="196.8" cy="266.9" r=".46"/>
<circle cx="186.7" cy="266.9" r=".46"/>
<circle cx="134.6" cy="325.3" r=".46"/>
<circle cx="165.1" cy="266.9" r=".46"/>
<circle cx="160" cy="266.9" r=".46"/>
<circle cx="152.4" cy="240.2" r=".46"/>
<circle cx="141" cy="255.4" r=".46"/>
<circle cx="143.5" cy="266.9" r=".46"/>
<circle cx="139.7" cy="213.5" r=".46"/>
<circle cx="124.5" cy="213.5" r=".46"/>
<circle cx="105.4" cy="213.5" r=".46"/>
<circle cx="152.4" cy="227.5" r=".46"/>
</g>
<g font-size="3.5" fill="#840000">
<text x="196.9" y="320.2">NOTE</text>
<text x="201.2" y="325.3">1. Q1~Q3: 2SC1684 OR EQIVALENT</text>
<text x="199.9" y="335.4">3. Q5: 2SC460 OR EQIVALENT</text>
<text x="200.2" y="330.4">2. Q4: 2SC1730 OR EQIVALENT</text>
<text x="200.2" y="340.5">4. Q6: 2SC2120 OR EQIVALENT</text>
<text x="202.4" y="345.6">5. D1: HZ-7 D2,D3: 1SS119</text>
<text x="209.2" y="349.4">D4,D5: 1SS86 OR 1SS174 D6: 1SS110</text>
<text x="198.2" y="354.5">6. ALL CAPACITANCE VALUES ;F</text>
<text x="198.7" y="364.7">8. ALL INDUCTANCE VALUES ;H</text>
</g>
<text font-size="2.8" fill="#840000" x="178" y="400.5">Title: RF Modulator for Commodore 64 Schematic #251138</text>
<g font-size="2.1" fill="#840000">
<text x="178" y="381.9">Replication by Omega9380 - July 2022</text>
<text x="178" y="387.9">For PCB Assy #250407-01</text>
<text x="178" y="384.9">Original schematic by CBM</text>
<text x="178" y="393.9">Sheet: /RF MODULATOR/</text>
<text x="178" y="390.9">Commodore Business Machines (CBM)</text>
<text x="178" y="396.6">File: Commodore 64 - RF Modulator for Schematic 2251138.kicad_sch</text>
<text x="178" y="406.8">KiCad E.D.A. kicad (6.0.6)</text>
<text x="178" y="404">Size: A3</text>
<text x="200" y="404">Date: 2022-07-03</text>
<text x="263" y="404">Rev: 1</text>
<text x="263" y="406.8">Id: 2/2</text>
</g>
<g font-size="1.8" fill="#840000">
<text x="35" y="11.8">1</text>
<text x="85" y="11.8">2</text>
<text x="135" y="11.8">3</text>
<text x="185" y="11.8">4</text>
<text x="235" y="11.8">5</text>
<text x="285" y="11.8">6</text>
<text x="10.3" y="35.8">A</text>
<text x="285.3" y="35.8">A</text>
<text x="10.3" y="85.8">B</text>
<text x="285.3" y="85.8">B</text>
<text x="10.3" y="135.8">C</text>
<text x="285.3" y="135.8">C</text>
<text x="10.3" y="185.8">D</text>
<text x="285.3" y="185.8">D</text>
<text x="10.4" y="235.8">E</text>
<text x="285.4" y="235.8">E</text>
<text x="10.4" y="285.8">F</text>
<text x="285.5" y="285.8">F</text>
<text x="10.3" y="335.8">G</text>
<text x="285.3" y="335.8">G</text>
<text x="10.3" y="385.8">H</text>
<text x="285.3" y="385.8">H</text>
<text x="35" y="409.8">1</text>
<text x="85" y="409.8">2</text>
<text x="135" y="409.8">3</text>
<text x="185" y="409.8">4</text>
<text x="235" y="409.8">5</text>
<text x="285" y="409.8">6</text>
</g>
<g font-size="1.8" fill="#006464">
<text x="53.1" y="82.1">10,000 pF</text>
<text x="56" y="79.5">C2</text>
<text x="96.7" y="84.6">Q1</text>
<text x="39.6" y="91">R1</text>
<text x="39.6" y="93.5">1K</text>
<text x="50.9" y="93.5">???</text>
<text x="51" y="91">C1</text>
<text x="67.5" y="91">R2</text>
<text x="67.7" y="93.5">3.3K</text>
<text x="81.5" y="91">R3</text>
<text x="81.6" y="93.5">3.3K</text>
<text x="99.2" y="97.3">R4</text>
<text x="99.3" y="99.9">68</text>
<text x="111.9" y="99.9">R5</text>
<text x="111.4" y="102.4">???</text>
<text x="59.9" y="116.4">R6</text>
<text x="60.1" y="118.9">1.2k</text>
<text x="90.4" y="116.4">C3</text>
<text x="90.5" y="118.9">68pF</text>
<text x="119" y="118.9">???</text>
<text x="119.5" y="116.4">R8</text>
<text x="172.9" y="116.4">C6</text>
<text x="173.1" y="118.9">68pF</text>
<text x="48.4" y="120.2">D3</text>
<text x="137.3" y="122.7">Q3</text>
<text x="157.1" y="124">R11</text>
<text x="73.8" y="130.3">Q2</text>
<text x="157.3" y="126.5">150</text>
<text x="48.4" y="135.4">D2</text>
<text x="59.9" y="136.7">C4</text>
<text x="78.5" y="136.7">100</text>
<text x="78.9" y="134.2">R7</text>
<text x="110.7" y="132.9">C5</text>
<text x="110.9" y="135.4">150pF</text>
<text x="137.3" y="136.7">???</text>
<text x="137.5" y="134.2">R10</text>
<text x="157.1" y="134.2">R12</text>
<text x="157.3" y="136.7">150</text>
<text x="59.8" y="139.2">???</text>
<text x="90.4" y="149.4">R8</text>
<text x="173" y="148.1">R13</text>
<text x="184.5" y="148.1">R14</text>
<text x="90.6" y="151.9">100</text>
<text x="173.1" y="150.7">150</text>
<text x="184.2" y="150.7">???</text>
<text x="176.2" y="163.4">R15</text>
<text x="176.2" y="165.9">???</text>
<text x="192.7" y="163.4">R14</text>
<text x="192.7" y="165.9">???</text>
<text x="133.6" y="168.4">C11</text>
<text x="133.8" y="171">???</text>
<text x="63.8" y="178.6">R11</text>
<text x="84.1" y="176.1">L1</text>
<text x="173" y="176.1">L2</text>
<text x="203.3" y="176.1">D4</text>
<text x="217.3" y="178.6">C?</text>
<text x="235.9" y="178.6">R23</text>
<text x="64" y="181.1">???</text>
<text x="83.2" y="185">3.9K</text>
<text x="83.5" y="182.4">R18</text>
<text x="141.1" y="183.7">L7</text>
<text x="155.1" y="183.7">L8</text>
<text x="216.9" y="181.1">5pF</text>
<text x="234.2" y="181.1">100-220</text>
<text x="53.5" y="187.5">C7</text>
<text x="53.8" y="190">100pF</text>
<text x="87.8" y="191.3">C9</text>
<text x="108.1" y="187.5">Q4</text>
<text x="116.9" y="190">???</text>
<text x="117.1" y="187.5">C10</text>
<text x="58.5" y="196.4">C8</text>
<text x="70.1" y="196.4">R19</text>
<text x="87.3" y="193.8">???</text>
<text x="203.3" y="193.8">D5</text>
<text x="233.8" y="195.1">???</text>
<text x="234" y="192.6">R24</text>
<text x="248" y="192.6">R25</text>
<text x="248.8" y="195.1">82-150</text>
<text x="259.2" y="192.6">L3</text>
<text x="57.6" y="198.9">???</text>
<text x="70.1" y="198.9">68K</text>
<text x="127.1" y="198.8">VC2</text>
<text x="132.1" y="201.5">2.5pF</text>
<text x="133.6" y="198.9">C12</text>
<text x="157.6" y="201.5">R?</text>
<text x="165.9" y="202.7">VR 2K</text>
<text x="167.9" y="200.2">R22</text>
<text x="188.6" y="204">68pF</text>
<text x="189.5" y="201.5">C13</text>
<text x="202.2" y="201.5">C14</text>
<text x="99.3" y="204">R20</text>
<text x="99.5" y="206.5">390</text>
<text x="156.7" y="204">???</text>
<text x="202.3" y="204">51pF</text>
<text x="178.7" y="221.8">R32</text>
<text x="194.4" y="221.8">C?</text>
<text x="178.7" y="224.3">56K</text>
<text x="194" y="224.3">???</text>
<text x="155" y="233.2">C?</text>
<text x="155" y="235.8">???</text>
<text x="166.5" y="234.1">L4</text>
<text x="174.1" y="238.3">D6</text>
<text x="52.4" y="245.9">L5</text>
<text x="70.5" y="244.6">2.2K</text>
<text x="70.8" y="242.1">R26</text>
<text x="86.6" y="242.1">C10</text>
<text x="86.6" y="244.6">???</text>
<text x="153.9" y="244.6">C20</text>
<text x="123.4" y="247.2">Q5</text>
<text x="131.7" y="249.7">R30</text>
<text x="154.1" y="247.2">???</text>
<text x="180.6" y="251">C22</text>
<text x="199.5" y="250.9">VC1</text>
<text x="211.1" y="251">R33</text>
<text x="67.6" y="257.4">C17</text>
<text x="82.9" y="257.3">R27</text>
<text x="98.1" y="257.4">C19</text>
<text x="132.4" y="252.3">22</text>
<text x="179.7" y="253.5">10pF</text>
<text x="211.1" y="253.5">56K</text>
<text x="67.8" y="259.9">150pF</text>
<text x="82.9" y="259.9">10K</text>
<text x="98.4" y="259.9">2200pF</text>
<text x="143.8" y="261.2">R31</text>
<text x="143.9" y="263.7">2.2K</text>
<text x="153.9" y="261.1">C21</text>
<text x="154.1" y="263.7">???</text>
<text x="221.3" y="259.9">C23</text>
<text x="221.5" y="262.4">2200pF</text>
<text x="44.1" y="287.8">R34</text>
<text x="44.7" y="290.4">22</text>
<text x="81.4" y="290.4">Q6</text>
<text x="98.1" y="291.6">L6</text>
<text x="70.8" y="299.3">R35</text>
<text x="103.8" y="298">R36</text>
<text x="70.9" y="301.8">100</text>
<text x="104.4" y="300.5">22</text>
<text x="27.3" y="311.9">20,000pF</text>
<text x="32" y="309.4">C24</text>
<text x="96.8" y="311.4">C26</text>
<text x="110.8" y="312">C29</text>
<text x="128.5" y="311.9">C28</text>
<text x="63.8" y="316.5">C25</text>
<text x="85.3" y="314.5">D1</text>
<text x="111" y="314.5">???</text>
<text x="123.8" y="314.5">22,000pF</text>
<text x="63.6" y="319">???</text>
</g>
<g font-size="1.8" fill="#a90000">
<text x="95.5" y="81.9" transform="rotate(-90 95.5 81.9)">3</text>
<text x="88.7" y="86.8">2</text>
<text x="95.5" y="89.6" transform="rotate(-90 95.5 89.6)">1</text>
<text x="129.4" y="124.9">2</text>
<text x="136.1" y="120" transform="rotate(-90 136.1 120)">3</text>
<text x="72.6" y="127.7" transform="rotate(-90 72.6 127.7)">3</text>
<text x="136.1" y="127.7" transform="rotate(-90 136.1 127.7)">1</text>
<text x="65.9" y="132.5">2</text>
<text x="72.6" y="135.3" transform="rotate(-90 72.6 135.3)">1</text>
<text x="167.1" y="179">1</text>
<text x="179.8" y="179">5</text>
<text x="106.9" y="184.8" transform="rotate(-90 106.9 184.8)">3</text>
<text x="179.8" y="184.1">4</text>
<text x="263.7" y="184.1">1</text>
<text x="100.2" y="189.7">2</text>
<text x="167.1" y="189.1">2</text>
<text x="179.8" y="189.1">3</text>
<text x="267.7" y="188.6" transform="rotate(-90 267.7 188.6)">2</text>
<text x="106.9" y="192.4" transform="rotate(-90 106.9 192.4)">1</text>
<text x="173.7" y="198.1" transform="rotate(-90 173.7 198.1)">1</text>
<text x="176.7" y="200.6">2</text>
<text x="173.7" y="204.5" transform="rotate(-90 173.7 204.5)">3</text>
<text x="159.8" y="230.5" transform="rotate(-90 159.8 230.5)">1</text>
<text x="164.8" y="230.5" transform="rotate(-90 164.8 230.5)">3</text>
<text x="159.8" y="238.2" transform="rotate(-90 159.8 238.2)">2</text>
<text x="164.8" y="238.2" transform="rotate(-90 164.8 238.2)">4</text>
<text x="122.2" y="244.5" transform="rotate(-90 122.2 244.5)">3</text>
<text x="115.4" y="249.3">2</text>
<text x="122.2" y="252.1" transform="rotate(-90 122.2 252.1)">1</text>
<text x="78.2" y="295.1">3</text>
<text x="84.1" y="298.8" transform="rotate(-90 84.1 298.8)">2</text>
<text x="85.9" y="295.1">1</text>
</g>
<g font-size="1.8" fill="#725600">
<text x="21" y="85.9">COLOR_{IN}</text>
<text x="146.2" y="94.8">COLOR_{OUT}</text>
<text x="17.7" y="127.8">SYNC+LUM_{IN}</text>
<text x="197" y="130.3">SYNC+LUM_{OUT}</text>
<text x="197" y="140.5">COMP_{OUT}</text>
<text x="273.2" y="181.1">RF_OUT</text>
<text x="21.7" y="214.2">CASE_GND</text>
<text x="25.9" y="248.5">AUDIO</text>
<text x="29.2" y="294.2">+B</text>
<text x="28.6" y="332.3">ICS</text>
</g>
</svg>
